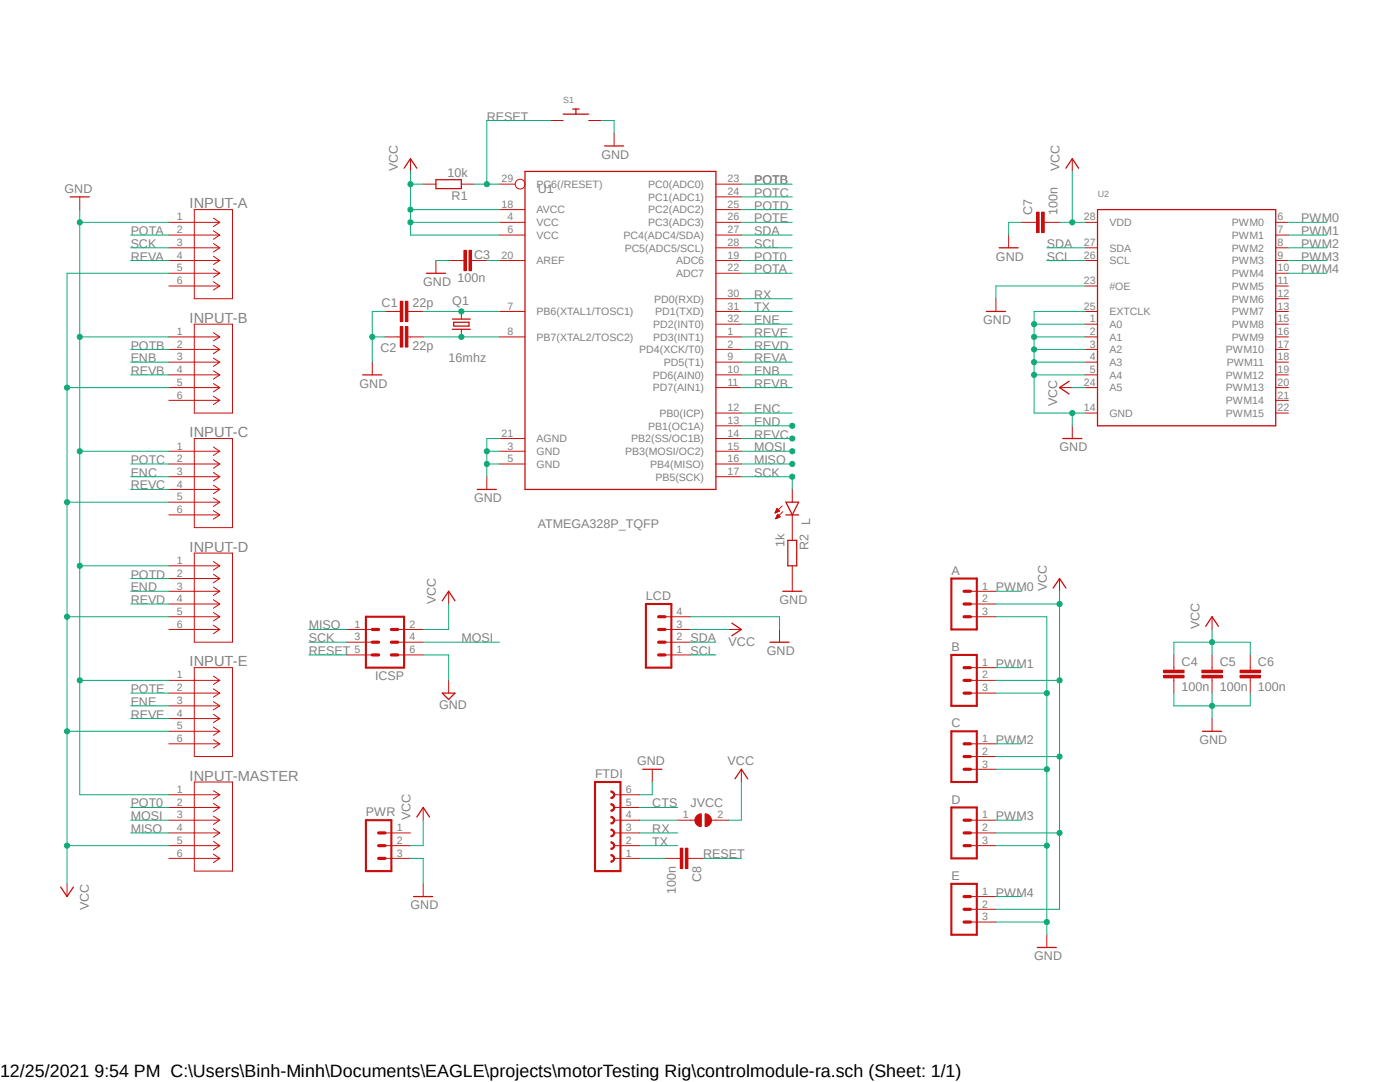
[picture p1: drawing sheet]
<svg xmlns="http://www.w3.org/2000/svg" width="279mm" height="216mm" viewBox="0 0 279 216" stroke-linecap="round" stroke-linejoin="round" font-family="sans-serif">
<path d="M11.4 18.6l256.5 173.6M267.9 18.6l-256.5 173.6" fill="none" stroke="#fff" stroke-width=".2"/>
<path d="M104.8 34.2h38.1v63.5h-38.1zM90.3 63.7h3.6M90.3 65.7h3.6M90.6 64.3h3v.8h-3z" fill="none" stroke="#c90d0c" stroke-width=".25"/>
<g fill="none" stroke="#c90d0c" stroke-width=".2">
<path d="M99.7 36.7h3.1M142.9 39.3h5.1M142.9 36.7h5.1M99.7 44.4h5.1M99.7 46.9h5.1M99.7 52h5.1M99.7 41.8h5.1M142.9 44.4h5.1M142.9 46.9h5.1M142.9 52h5.1M142.9 41.8h5.1M142.9 59.6h5.1"/>
<path d="M142.9 54.5h5.1M142.9 49.4h5.1M79.4 62.1h.5M81.4 62.1h.5M92.1 62.1v1.6M92.1 65.7v1.5M99.7 67.2h5.1M99.7 62.1h5.1M142.9 67.2h5.1M142.9 62.1h5.1M142.9 77.3h5.1M142.9 74.8h5.1"/>
<path d="M142.9 72.3h5.1M142.9 69.7h5.1M142.9 64.7h5.1M99.7 90h5.1M99.7 92.6h5.1M99.7 87.5h5.1M142.9 95.1h5.1M142.9 90h5.1M142.9 92.6h5.1M142.9 87.5h5.1M142.9 85h5.1M142.9 82.4h5.1"/>
<circle cx="103.8" cy="36.7" r=".98"/>
</g>
<path d="M80.9 60.1h.5v4.1h-.5z" fill-rule="evenodd" fill="#c90d0c"/>
<path d="M80.9 60.1h.5v4.1h-.5z" fill="none" stroke="#c90d0c" stroke-width=".2"/>
<path d="M79.9 60.1h.5v4.1h-.5z" fill-rule="evenodd" fill="#c90d0c"/>
<path d="M76.8 62.1h2.6M79.4 67.2h.5M79.9 60.1h.5v4.1h-.5zM81.4 67.2h.5M81.9 62.1h2.6" fill="none" stroke="#c90d0c" stroke-width=".2"/>
<path d="M80.9 65.2h.5v4.1h-.5z" fill-rule="evenodd" fill="#c90d0c"/>
<path d="M80.9 65.2h.5v4.1h-.5z" fill="none" stroke="#c90d0c" stroke-width=".2"/>
<path d="M79.9 65.2h.5v4.1h-.5z" fill-rule="evenodd" fill="#c90d0c"/>
<g fill="none" stroke="#c90d0c" stroke-width=".2">
<path d="M81.9 31.7v2.5M84.5 36.7h2.5M92.1 36.7h2.5M109.9 24h2.5M117.5 24h2.5M122.6 26.6v2.5M92.1 52h.5M94.1 52h.5M74.3 72.3v2.5M76.8 67.2h2.6M79.9 65.2h.5v4.1h-.5zM81.9 67.2h2.6"/>
<path d="M97.2 95.1v2.6M89.5 118v2.5M193.7 118h5.1M69.2 130.7h5.1M69.2 128.1h5.1M69.2 125.6h5.1M79.4 130.7h5.1M79.4 128.1h5.1M79.4 125.6h5.1M89.5 135.8v2.5M132.7 130.7h5.1M132.7 128.1h5.1"/>
<path d="M132.7 125.6h5.1M132.7 123.1h5.1M193.7 123.1h5.1M193.7 120.5h5.1M193.7 138.3h5.1M193.7 135.8h5.1M193.7 133.2h5.1M193.7 153.5h5.1M193.7 151h5.1M193.7 148.4h5.1M193.7 168.7h5.1M193.7 166.2h5.1"/>
<path d="M193.7 163.7h5.1M193.7 178.9h5.1M193.7 184h5.1M193.7 181.4h5.1"/>
</g>
<path d="M80.6 33.6l1.3-1.9 1.3 1.9M87 35.9h5.1v1.7h-5.1zM112.4 22.8h5.1M114.3 21.8h1.3M114.9 21.8v1M120.6 29.1h3.9M72.4 74.8h3.8M95.2 97.7h3.9M88.3 119.9l1.2-1.9 1.3 1.9M88.3 138.3h2.5l-1.3 1.3z" fill="none" stroke="#c90d0c" stroke-width=".25"/>
<path d="M189.9 115.4h5v10.2h-5zM73 123.1h7.6v10.1h-7.6zM128.9 120.5h5.1v12.7h-5.1zM189.9 130.7h5v10.1h-5zM189.9 145.9h5v10.1h-5zM189.9 161.1h5v10.2h-5zM189.9 176.4h5v10.1h-5z" fill="none" stroke="#c90d0c" stroke-width=".42"/>
<g fill="none" stroke="#c90d0c" stroke-width=".64">
<path d="M192.4 118h1.3M74.3 125.6h1.3M74.3 128.1h1.3M74.3 130.7h1.3M78.1 125.6h1.3M78.1 128.1h1.3M78.1 130.7h1.3M131.4 125.6h1.3M131.4 128.1h1.3M131.4 130.7h1.3M131.4 123.1h1.3M192.4 123.1h1.3"/>
<path d="M192.4 120.5h1.3M192.4 133.2h1.3M192.4 135.8h1.3M192.4 138.3h1.3M192.4 148.4h1.3M192.4 151h1.3M192.4 153.5h1.3M192.4 163.7h1.3M192.4 166.2h1.3M192.4 168.7h1.3M192.4 178.9h1.3M192.4 181.4h1.3"/>
<path d="M192.4 184h1.3"/>
</g>
<path d="M92.6 50h.5v4h-.5z" fill-rule="evenodd" fill="#c90d0c"/>
<path d="M92.6 50h.5v4h-.5z" fill="none" stroke="#c90d0c" stroke-width=".2"/>
<path d="M93.6 50h.5v4h-.5z" fill-rule="evenodd" fill="#c90d0c"/>
<path d="M89.5 52h2.6M93.6 50h.5v4h-.5zM94.6 52h2.6M234.3 133.2v.5M234.3 135.3v.5" fill="none" stroke="#c90d0c" stroke-width=".2"/>
<path d="M232.2 134.7h4.1v.6h-4.1z" fill-rule="evenodd" fill="#c90d0c"/>
<path d="M232.2 134.7h4.1v.6h-4.1z" fill="none" stroke="#c90d0c" stroke-width=".2"/>
<path d="M232.2 133.7h4.1v.5h-4.1z" fill-rule="evenodd" fill="#c90d0c"/>
<path d="M232.2 133.7h4.1v.5h-4.1zM234.3 130.7v2.5M234.3 135.8v2.5M241.9 133.2v.5M241.9 135.3v.5" fill="none" stroke="#c90d0c" stroke-width=".2"/>
<path d="M239.9 134.7h4v.6h-4z" fill-rule="evenodd" fill="#c90d0c"/>
<path d="M239.9 134.7h4v.6h-4z" fill="none" stroke="#c90d0c" stroke-width=".2"/>
<path d="M239.9 133.7h4v.5h-4z" fill-rule="evenodd" fill="#c90d0c"/>
<path d="M239.9 133.7h4v.5h-4zM241.9 130.7v2.5M241.9 135.8v2.5M249.5 133.2v.5M249.5 135.3v.5" fill="none" stroke="#c90d0c" stroke-width=".2"/>
<path d="M247.5 134.7h4v.6h-4z" fill-rule="evenodd" fill="#c90d0c"/>
<path d="M247.5 134.7h4v.6h-4z" fill="none" stroke="#c90d0c" stroke-width=".2"/>
<path d="M247.5 133.7h4v.5h-4z" fill-rule="evenodd" fill="#c90d0c"/>
<g fill="none" stroke="#c90d0c" stroke-width=".2">
<path d="M214 31.7v2.5M87 52v2.5M206.4 44.4h.5M208.4 44.4h.5M211.5 115.4v2.6M145.4 125.6h2.6M155.6 125.6v2.5M241.9 123.1v2.5M247.5 133.7h4v.5h-4zM249.5 130.7v2.5M249.5 135.8v2.5M241.9 143.4v2.5"/>
<path d="M208.9 186.5v2.6"/>
</g>
<path d="M212.7 33.6l1.3-1.9 1.3 1.9M85.1 54.5h3.8M210.2 117.3l1.3-1.9 1.2 1.9M146 124.3l2 1.3-2 1.3M153.7 128.1h3.8M240.6 125l1.3-1.9 1.3 1.9M240 145.9h3.8M207 189.1h3.8" fill="none" stroke="#c90d0c" stroke-width=".25"/>
<path d="M207.9 42.3h.5v4.1h-.5z" fill-rule="evenodd" fill="#c90d0c"/>
<path d="M207.9 42.3h.5v4.1h-.5z" fill="none" stroke="#c90d0c" stroke-width=".2"/>
<path d="M206.9 42.3h.5v4.1h-.5z" fill-rule="evenodd" fill="#c90d0c"/>
<g fill="none" stroke="#c90d0c" stroke-width=".2">
<path d="M15.9 39.3v2.5M33.7 44.4h10.2M33.7 46.9h10.2M33.7 49.4h10.2M33.7 52h10.2M33.7 54.5h10.2M33.7 57.1h10.2M38.8 41.8h7.6v17.8h-7.6zM42.6 43.5l1.3 .9M42.6 46.1l1.3 .8M42.6 48.6l1.3 .8M42.6 51.1l1.3 .9"/>
<path d="M42.6 53.7l1.3 .8M42.6 56.2l1.3 .9M43.9 44.4l-1.3 .8M43.9 46.9l-1.3 .9M43.9 49.4l-1.3 .9M43.9 52l-1.3 .8M43.9 54.5l-1.3 .8M43.9 57.1l-1.3 .8M201.3 46.9v2.5M203.8 44.4h2.6M206.9 42.3h.5v4.1h-.5zM208.9 44.4h2.6"/>
<path d="M33.7 67.2h10.2M33.7 69.7h10.2M33.7 72.3h10.2M33.7 74.8h10.2M33.7 77.3h10.2M33.7 79.9h10.2M38.8 64.7h7.6v17.7h-7.6zM42.6 66.4l1.3 .8M42.6 68.9l1.3 .8M42.6 71.5l1.3 .8M42.6 74l1.3 .8M42.6 76.5l1.3 .8"/>
<path d="M42.6 79.1l1.3 .8M43.9 67.2l-1.3 .8M43.9 69.7l-1.3 .9M43.9 72.3l-1.3 .8M43.9 74.8l-1.3 .8M43.9 77.3l-1.3 .9M43.9 79.9l-1.3 .8M33.7 90h10.2M33.7 92.6h10.2M33.7 95.1h10.2M33.7 97.7h10.2M38.8 87.5h7.6v17.8h-7.6z"/>
<path d="M42.6 89.2l1.3 .8M42.6 91.7l1.3 .9M42.6 94.3l1.3 .8M42.6 96.8l1.3 .9M42.6 99.4l1.3 .8M43.9 90l-1.3 .9M43.9 92.6l-1.3 .8M43.9 95.1l-1.3 .9M43.9 97.7l-1.3 .8M214 85v2.5M33.7 100.2h10.2M33.7 102.7h10.2"/>
<path d="M33.7 112.9h10.2M33.7 115.4h10.2M33.7 118h10.2M38.8 110.4h7.6v17.7h-7.6zM42.6 101.9l1.3 .8M42.6 112.1l1.3 .8M42.6 114.6l1.3 .8M42.6 117.1l1.3 .9M42.6 119.7l1.3 .8M43.9 100.2l-1.3 .8M43.9 102.7l-1.3 .9M43.9 112.9l-1.3 .8"/>
<path d="M43.9 115.4l-1.3 .9M43.9 118l-1.3 .8M33.7 120.5h10.2M33.7 123.1h10.2M33.7 125.6h10.2M33.7 135.8h10.2M33.7 138.3h10.2M38.8 133.2h7.6v17.8h-7.6zM42.6 122.2l1.3 .9M42.6 124.8l1.3 .8M42.6 134.9l1.3 .9M42.6 137.5l1.3 .8"/>
<path d="M42.6 140l1.3 .8M43.9 120.5l-1.3 .9M43.9 123.1l-1.3 .8M43.9 125.6l-1.3 .8M43.9 135.8l-1.3 .8M43.9 138.3l-1.3 .8M33.7 140.8h10.2M33.7 143.4h10.2M33.7 145.9h10.2M33.7 148.4h10.2M33.7 158.6h10.2M38.8 156h7.6v17.8h-7.6z"/>
<path d="M42.6 142.5l1.3 .9M42.6 145.1l1.3 .8M42.6 147.6l1.3 .8M42.6 157.8l1.3 .8M43.9 140.8l-1.3 .8M43.9 143.4l-1.3 .8M43.9 145.9l-1.3 .8M43.9 148.4l-1.3 .9M43.9 158.6l-1.3 .8M13.4 176.4v2.5M33.7 161.1h10.2M33.7 163.7h10.2"/>
<path d="M33.7 166.2h10.2M33.7 168.7h10.2M33.7 171.3h10.2M42.6 160.3l1.3 .8M42.6 162.9l1.3 .8M42.6 165.4l1.3 .8M42.6 167.9l1.3 .8M42.6 170.4l1.3 .9M43.9 161.1l-1.3 .9M43.9 163.7l-1.3 .8M43.9 166.2l-1.3 .8M43.9 168.7l-1.3 .9"/>
<path d="M43.9 171.3l-1.3 .8"/>
</g>
<path d="M14 39.3h3.8M199.4 49.4h3.8M212.1 87.5h3.8M12.1 177l1.3 1.9 1.2-1.9" fill="none" stroke="#c90d0c" stroke-width=".25"/>
<path d="M118.7 173.8h5.1" fill="none" stroke="#c90d0c" stroke-width=".42"/>
<path d="M121.9 165.4a.76 .76 0 0 1 .8 .8 .76 .76 0 0 1-.8 .8v-.3a.51 .51 0 0 0 .5-.5 .51 .51 0 0 0-.5-.5z" fill-rule="evenodd" fill="#c90d0c"/>
<path d="M121.9 165.4a.76 .76 0 0 1 .8 .8 .76 .76 0 0 1-.8 .8v-.3a.51 .51 0 0 0 .5-.5 .51 .51 0 0 0-.5-.5z" fill="none" stroke="#c90d0c" stroke-width=".2"/>
<path d="M121.9 168a.76 .76 0 0 1 .8 .7 .76 .76 0 0 1-.8 .8v-.3a.51 .51 0 0 0 .5-.5 .51 .51 0 0 0-.5-.5z" fill-rule="evenodd" fill="#c90d0c"/>
<path d="M121.9 168a.76 .76 0 0 1 .8 .7 .76 .76 0 0 1-.8 .8v-.3a.51 .51 0 0 0 .5-.5 .51 .51 0 0 0-.5-.5z" fill="none" stroke="#c90d0c" stroke-width=".2"/>
<path d="M121.9 170.5a.76 .76 0 0 1 .8 .8 .76 .76 0 0 1-.8 .7v-.2a.51 .51 0 0 0 .5-.5 .51 .51 0 0 0-.5-.5z" fill-rule="evenodd" fill="#c90d0c"/>
<path d="M121.9 170.5a.76 .76 0 0 1 .8 .8 .76 .76 0 0 1-.8 .7v-.2a.51 .51 0 0 0 .5-.5 .51 .51 0 0 0-.5-.5z" fill="none" stroke="#c90d0c" stroke-width=".2"/>
<path d="M118.7 173.8v-17.8h5.1v17.8" fill="none" stroke="#c90d0c" stroke-width=".42"/>
<path d="M121.9 160.4a.76 .76 0 0 1 .8 .7 .76 .76 0 0 1-.8 .8v-.3a.51 .51 0 0 0 .5-.5 .51 .51 0 0 0-.5-.5z" fill-rule="evenodd" fill="#c90d0c"/>
<path d="M121.9 160.4a.76 .76 0 0 1 .8 .7 .76 .76 0 0 1-.8 .8v-.3a.51 .51 0 0 0 .5-.5 .51 .51 0 0 0-.5-.5z" fill="none" stroke="#c90d0c" stroke-width=".2"/>
<path d="M121.9 162.9a.76 .76 0 0 1 .8 .8 .76 .76 0 0 1-.8 .7v-.2a.51 .51 0 0 0 .5-.5 .51 .51 0 0 0-.5-.5z" fill-rule="evenodd" fill="#c90d0c"/>
<path d="M121.9 162.9a.76 .76 0 0 1 .8 .8 .76 .76 0 0 1-.8 .7v-.2a.51 .51 0 0 0 .5-.5 .51 .51 0 0 0-.5-.5z" fill="none" stroke="#c90d0c" stroke-width=".2"/>
<path d="M121.9 157.8a.76 .76 0 0 1 .8 .8 .76 .76 0 0 1-.8 .7v-.2a.51 .51 0 0 0 .5-.5 .51 .51 0 0 0-.5-.5z" fill-rule="evenodd" fill="#c90d0c"/>
<g fill="none" stroke="#c90d0c" stroke-width=".2">
<path d="M216.5 44.4h2.5M216.5 49.4h2.5M216.5 52h2.5M216.5 57.1h2.5M254.6 44.4h2.5M254.6 46.9h2.5M254.6 49.4h2.5M254.6 52h2.5M254.6 54.5h2.5M254.6 57.1h2.5M254.6 59.6h2.5M216.5 62.1h2.5"/>
<path d="M216.5 64.7h2.5M216.5 67.2h2.5M216.5 69.7h2.5M216.5 72.3h2.5M216.5 74.8h2.5M216.5 77.3h2.5M254.6 62.1h2.5M254.6 64.7h2.5M254.6 67.2h2.5M254.6 69.7h2.5M254.6 72.3h2.5M254.6 74.8h2.5"/>
<path d="M254.6 77.3h2.5M254.6 79.9h2.5M216.5 82.4h2.5M254.6 82.4h2.5M121.9 157.8a.76 .76 0 0 1 .8 .8 .76 .76 0 0 1-.8 .7v-.2a.51 .51 0 0 0 .5-.5 .51 .51 0 0 0-.5-.5zM122.6 158.6h5M130.2 153.5v2.5M148 153.5v2.5M122.6 171.3h5M122.6 168.7h5M122.6 166.2h5M122.6 163.7h5"/>
<path d="M122.6 161.1h5M135.3 171.3h.5M137.3 171.3h.5"/>
</g>
<path d="M219 41.8h35.6v43.2h-35.6zM128.3 153.5h3.8M146.7 155.4l1.3-1.9 1.2 1.9" fill="none" stroke="#c90d0c" stroke-width=".25"/>
<path d="M135.8 169.2h.5v4.1h-.5z" fill-rule="evenodd" fill="#c90d0c"/>
<path d="M135.8 169.2h.5v4.1h-.5z" fill="none" stroke="#c90d0c" stroke-width=".2"/>
<path d="M136.8 169.2h.5v4.1h-.5z" fill-rule="evenodd" fill="#c90d0c"/>
<g fill="none" stroke="#c90d0c" stroke-width=".2">
<path d="M211.5 77.3h2.5M158.1 97.7v2.5M154.7 102.3h.1M154.7 102.2h.3M154.8 102.1h.4M154.8 102h.6M154.8 103.5h.1M154.9 101.9h.6M154.9 103.4h.3M154.9 101.9h.5M154.9 103.3h.4M154.9 101.8h.5"/>
<path d="M154.9 103.2h.6M155 101.7h.3M155 103.1h.7M155 101.6h.2M155 103h.6M155.1 101.5l.5 .5-.9 .4zM155.1 101.5h.1M155.1 102.9h.4M155.1 102.8h.3M155.2 102.7h.1M155.2 102.6l.5 .5-.9 .4zM156.1 101l-1.4 1.4"/>
<path d="M156.2 102.1l-1.4 1.4M158.1 102.7v5.1M158.1 112.9v5.1M132.7 171.3h2.6M136.8 169.2h.5v4.1h-.5zM137.8 171.3h2.5"/>
</g>
<path d="M213.4 76.1l-1.9 1.2 1.9 1.3M156.2 118h3.8M156.8 100.2h2.6l-1.3 2.5zM156.8 102.7h2.6M157.2 107.8h1.8v5.1h-1.8z" fill="none" stroke="#c90d0c" stroke-width=".25"/>
<path d="M140.7 162.4a1.27 1.27 0 0 1 1.3 1.3 1.27 1.27 0 0 1-1.3 1.2z" fill-rule="evenodd" fill="#c90d0c"/>
<path d="M140.7 162.4a1.27 1.27 0 0 1 1.3 1.3 1.27 1.27 0 0 1-1.3 1.2z" fill="none" stroke="#c90d0c" stroke-width=".2"/>
<path d="M139.1 162.8l.3-.3 .6-.1v2.5a1.25 1.25 0 0 1-1.2-.7 1.25 1.25 0 0 1 .3-1.4z" fill-rule="evenodd" fill="#c90d0c"/>
<path d="M198.8 59.6v2.5M76.8 171.3h5.1M76.8 168.7h5.1M76.8 166.2h5.1M84.5 161.1v2.6M84.5 176.4v2.5M135.3 163.7h3.4M139.1 162.8l.3-.3 .6-.1v2.5a1.25 1.25 0 0 1-1.2-.7 1.25 1.25 0 0 1 .3-1.4zM142 163.7h3.4" fill="none" stroke="#c90d0c" stroke-width=".2"/>
<path d="M73 163.7h5.1v10.1h-5.1z" fill="none" stroke="#c90d0c" stroke-width=".42"/>
<path d="M75.6 166.2h1.2M75.6 168.7h1.2M75.6 171.3h1.2" fill="none" stroke="#c90d0c" stroke-width=".64"/>
<path d="M196.8 62.1h3.9M82.5 178.9h3.9M83.2 163l1.3-1.9 1.2 1.9" fill="none" stroke="#c90d0c" stroke-width=".25"/>
<path d="M84.5 67.2h15.2" fill="none" stroke="#0dab76" stroke-width=".2"/>
<circle cx="92.1" cy="67.2" r=".51" fill="#0dab76"/>
<g fill="none" stroke="#0dab76" stroke-width=".2">
<path d="M84.5 62.1h15.2"/>
<circle cx="92.1" cy="67.2" r=".51"/>
</g>
<circle cx="92.1" cy="62.1" r=".51" fill="#0dab76"/>
<g fill="none" stroke="#0dab76" stroke-width=".2">
<path d="M74.3 67.2h2.5M76.8 62.1h-2.5v10.2"/>
<circle cx="92.1" cy="62.1" r=".51"/>
</g>
<circle cx="74.3" cy="67.2" r=".51" fill="#0dab76"/>
<g fill="none" stroke="#0dab76" stroke-width=".2">
<path d="M97.2 90h2.5M99.7 87.5h-2.5v7.6"/>
<circle cx="74.3" cy="67.2" r=".51"/>
</g>
<circle cx="97.2" cy="90" r=".51" fill="#0dab76"/>
<g fill="none" stroke="#0dab76" stroke-width=".2">
<path d="M97.2 92.6h2.5"/>
<circle cx="97.2" cy="90" r=".51"/>
</g>
<circle cx="97.2" cy="92.6" r=".51" fill="#0dab76"/>
<g fill="none" stroke="#0dab76" stroke-width=".2">
<path d="M120 24h2.6v2.6M84.5 130.7h5v5.1M234.3 138.3v2.5h15.2v-2.5M241.9 138.3v2.5"/>
<circle cx="97.2" cy="92.6" r=".51"/>
</g>
<circle cx="241.9" cy="140.8" r=".51" fill="#0dab76"/>
<g fill="none" stroke="#0dab76" stroke-width=".2">
<path d="M87 52h2.5M137.8 123.1h17.8v2.5M198.8 123.1h10.1v60.9h-10.1M241.9 140.8v2.6M198.8 168.7h10.1"/>
<circle cx="241.9" cy="140.8" r=".51"/>
</g>
<circle cx="208.9" cy="168.7" r=".51" fill="#0dab76"/>
<g fill="none" stroke="#0dab76" stroke-width=".2">
<path d="M198.8 153.5h10.1"/>
<circle cx="208.9" cy="168.7" r=".51"/>
</g>
<circle cx="208.9" cy="153.5" r=".51" fill="#0dab76"/>
<g fill="none" stroke="#0dab76" stroke-width=".2">
<path d="M198.8 138.3h10.1"/>
<circle cx="208.9" cy="153.5" r=".51"/>
</g>
<circle cx="208.9" cy="138.3" r=".51" fill="#0dab76"/>
<g fill="none" stroke="#0dab76" stroke-width=".2">
<path d="M208.9 184v2.5"/>
<circle cx="208.9" cy="138.3" r=".51"/>
</g>
<circle cx="208.9" cy="184" r=".51" fill="#0dab76"/>
<g fill="none" stroke="#0dab76" stroke-width=".2">
<path d="M203.8 44.4h-2.5v2.5M216.5 82.4h-2.5v2.6"/>
<circle cx="208.9" cy="184" r=".51"/>
</g>
<circle cx="214" cy="82.4" r=".51" fill="#0dab76"/>
<g fill="none" stroke="#0dab76" stroke-width=".2">
<path d="M206.4 64.7h10.1M216.5 62.1h-10.1v20.3h7.6"/>
<circle cx="214" cy="82.4" r=".51"/>
</g>
<circle cx="206.4" cy="64.7" r=".51" fill="#0dab76"/>
<g fill="none" stroke="#0dab76" stroke-width=".2">
<path d="M206.4 67.2h10.1"/>
<circle cx="206.4" cy="64.7" r=".51"/>
</g>
<circle cx="206.4" cy="67.2" r=".51" fill="#0dab76"/>
<g fill="none" stroke="#0dab76" stroke-width=".2">
<path d="M206.4 69.7h10.1"/>
<circle cx="206.4" cy="67.2" r=".51"/>
</g>
<circle cx="206.4" cy="69.7" r=".51" fill="#0dab76"/>
<g fill="none" stroke="#0dab76" stroke-width=".2">
<path d="M206.4 72.3h10.1"/>
<circle cx="206.4" cy="69.7" r=".51"/>
</g>
<circle cx="206.4" cy="72.3" r=".51" fill="#0dab76"/>
<g fill="none" stroke="#0dab76" stroke-width=".2">
<path d="M206.4 74.8h10.1"/>
<circle cx="206.4" cy="72.3" r=".51"/>
</g>
<circle cx="206.4" cy="74.8" r=".51" fill="#0dab76"/>
<g fill="none" stroke="#0dab76" stroke-width=".2">
<path d="M15.9 41.8v71.1h17.8M15.9 44.4h17.8"/>
<circle cx="206.4" cy="74.8" r=".51"/>
</g>
<circle cx="15.9" cy="44.4" r=".51" fill="#0dab76"/>
<g fill="none" stroke="#0dab76" stroke-width=".2">
<path d="M15.9 67.2h17.8"/>
<circle cx="15.9" cy="44.4" r=".51"/>
</g>
<circle cx="15.9" cy="67.2" r=".51" fill="#0dab76"/>
<g fill="none" stroke="#0dab76" stroke-width=".2">
<path d="M15.9 90h17.8"/>
<circle cx="15.9" cy="67.2" r=".51"/>
</g>
<circle cx="15.9" cy="90" r=".51" fill="#0dab76"/>
<g fill="none" stroke="#0dab76" stroke-width=".2">
<path d="M15.9 112.9v22.9h17.8"/>
<circle cx="15.9" cy="90" r=".51"/>
</g>
<circle cx="15.9" cy="112.9" r=".51" fill="#0dab76"/>
<g fill="none" stroke="#0dab76" stroke-width=".2">
<path d="M15.9 135.8v22.8h17.8"/>
<circle cx="15.9" cy="112.9" r=".51"/>
</g>
<circle cx="15.9" cy="135.8" r=".51" fill="#0dab76"/>
<g fill="none" stroke="#0dab76" stroke-width=".2">
<path d="M81.9 34.2v2.5h2.6M216.5 57.1h-17.7v2.5M130.2 156v2.6h-2.6M81.9 171.3h2.6v5.1"/>
<circle cx="15.9" cy="135.8" r=".51"/>
</g>
<circle cx="81.9" cy="36.7" r=".51" fill="#0dab76"/>
<g fill="none" stroke="#0dab76" stroke-width=".2">
<path d="M81.9 36.7v10.2M81.9 41.8h17.8"/>
<circle cx="81.9" cy="36.7" r=".51"/>
</g>
<circle cx="81.9" cy="41.8" r=".51" fill="#0dab76"/>
<g fill="none" stroke="#0dab76" stroke-width=".2">
<path d="M81.9 44.4h17.8"/>
<circle cx="81.9" cy="41.8" r=".51"/>
</g>
<circle cx="81.9" cy="44.4" r=".51" fill="#0dab76"/>
<g fill="none" stroke="#0dab76" stroke-width=".2">
<path d="M81.9 46.9h17.8M89.5 120.5v5.1h-5M234.3 130.7v-2.6h15.2v2.6M241.9 128.1v2.6"/>
<circle cx="81.9" cy="44.4" r=".51"/>
</g>
<circle cx="241.9" cy="128.1" r=".51" fill="#0dab76"/>
<g fill="none" stroke="#0dab76" stroke-width=".2">
<path d="M198.8 120.5h12.7v60.9h-12.7M198.8 135.8h12.7M241.9 125.6v2.5"/>
<circle cx="241.9" cy="128.1" r=".51"/>
</g>
<circle cx="211.5" cy="135.8" r=".51" fill="#0dab76"/>
<g fill="none" stroke="#0dab76" stroke-width=".2">
<path d="M198.8 151h12.7"/>
<circle cx="211.5" cy="135.8" r=".51"/>
</g>
<circle cx="211.5" cy="151" r=".51" fill="#0dab76"/>
<g fill="none" stroke="#0dab76" stroke-width=".2">
<path d="M198.8 166.2h12.7"/>
<circle cx="211.5" cy="151" r=".51"/>
</g>
<circle cx="211.5" cy="166.2" r=".51" fill="#0dab76"/>
<g fill="none" stroke="#0dab76" stroke-width=".2">
<path d="M211.5 118v2.5"/>
<circle cx="211.5" cy="166.2" r=".51"/>
</g>
<circle cx="211.5" cy="120.5" r=".51" fill="#0dab76"/>
<g fill="none" stroke="#0dab76" stroke-width=".2">
<path d="M214 34.2v10.2M211.5 44.4h5M137.8 125.6h7.6"/>
<circle cx="211.5" cy="120.5" r=".51"/>
</g>
<circle cx="214" cy="44.4" r=".51" fill="#0dab76"/>
<g fill="none" stroke="#0dab76" stroke-width=".2">
<path d="M33.7 54.5h-20.3v121.9M13.4 77.3h20.3"/>
<circle cx="214" cy="44.4" r=".51"/>
</g>
<circle cx="13.4" cy="77.3" r=".51" fill="#0dab76"/>
<g fill="none" stroke="#0dab76" stroke-width=".2">
<path d="M13.4 100.2h20.3"/>
<circle cx="13.4" cy="77.3" r=".51"/>
</g>
<circle cx="13.4" cy="100.2" r=".51" fill="#0dab76"/>
<g fill="none" stroke="#0dab76" stroke-width=".2">
<path d="M13.4 123.1h20.3"/>
<circle cx="13.4" cy="100.2" r=".51"/>
</g>
<circle cx="13.4" cy="123.1" r=".51" fill="#0dab76"/>
<g fill="none" stroke="#0dab76" stroke-width=".2">
<path d="M13.4 145.9h20.3"/>
<circle cx="13.4" cy="123.1" r=".51"/>
</g>
<circle cx="13.4" cy="145.9" r=".51" fill="#0dab76"/>
<g fill="none" stroke="#0dab76" stroke-width=".2">
<path d="M13.4 168.7h20.3"/>
<circle cx="13.4" cy="145.9" r=".51"/>
</g>
<circle cx="13.4" cy="168.7" r=".51" fill="#0dab76"/>
<g fill="none" stroke="#0dab76" stroke-width=".2">
<path d="M94.6 36.7h5.1M109.9 24h-12.7v12.7M148 49.4h10.1M148 46.9h10.1M208.9 49.4h7.6M208.9 52h7.6M214 77.3h2.5M61.6 130.7h7.6M137.8 130.7h5.1M137.8 128.1h5.1M148 156v7.7h-2.6M84.5 163.7v5h-2.6"/>
<circle cx="13.4" cy="168.7" r=".51"/>
</g>
<circle cx="97.2" cy="36.7" r=".51" fill="#0dab76"/>
<g fill="none" stroke="#0dab76" stroke-width=".2">
<path d="M148 90h10.1M84.5 128.1h15.2M140.3 171.3h7.7"/>
<circle cx="97.2" cy="36.7" r=".51"/>
</g>
<circle cx="158.1" cy="90" r=".51" fill="#0dab76"/>
<g fill="none" stroke="#0dab76" stroke-width=".2">
<path d="M148 95.1h10.1M61.6 128.1h7.6M26.1 163.7h7.6"/>
<circle cx="158.1" cy="90" r=".51"/>
</g>
<circle cx="158.1" cy="95.1" r=".51" fill="#0dab76"/>
<g fill="none" stroke="#0dab76" stroke-width=".2">
<path d="M26.1 49.4h7.6M148 92.6h10.1M158.1 95.1v2.6M61.6 125.6h7.6"/>
<circle cx="158.1" cy="95.1" r=".51"/>
</g>
<circle cx="158.1" cy="92.6" r=".51" fill="#0dab76"/>
<g fill="none" stroke="#0dab76" stroke-width=".2">
<path d="M148 36.7h10.1M148 39.3h10.1M26.1 52h7.6M26.1 46.9h7.6M97.2 52h2.5M148 54.5h10.1M257.1 52h7.7M257.1 44.4h7.7M257.1 46.9h7.7M257.1 49.4h7.7M257.1 54.5h7.7M26.1 72.3h7.6"/>
<path d="M26.1 69.7h7.6M26.1 74.8h7.6M148 72.3h10.1M148 74.8h10.1M148 77.3h10.1M26.1 92.6h7.6M26.1 95.1h7.6M26.1 97.7h7.6M148 82.4h10.1M148 87.5h10.1M198.8 118h5M198.8 133.2h5"/>
<path d="M198.8 148.4h5M26.1 166.2h7.6M198.8 163.7h5M198.8 178.9h5"/>
<circle cx="158.1" cy="92.6" r=".51"/>
</g>
<circle cx="158.1" cy="87.5" r=".51" fill="#0dab76"/>
<g fill="none" stroke="#0dab76" stroke-width=".2">
<path d="M148 41.8h10.1M148 44.4h10.1M148 52h10.1M148 59.6h10.1M148 69.7h10.1M148 67.2h10.1M148 62.1h10.1M148 85h10.1M26.1 115.4h7.6M26.1 118h7.6M26.1 120.5h7.6M26.1 138.3h7.6"/>
<path d="M26.1 143.4h7.6M26.1 161.1h7.6M127.6 161.1h7.7M127.6 166.2h7.7M127.6 168.7h7.7M127.6 171.3h5.1"/>
<circle cx="158.1" cy="87.5" r=".51"/>
</g>
<circle cx="158.1" cy="85" r=".51" fill="#0dab76"/>
<g fill="none" stroke="#0dab76" stroke-width=".2">
<path d="M148 64.7h10.1M26.1 140.8h7.6M127.6 163.7h7.7"/>
<circle cx="158.1" cy="85" r=".51"/>
</g>
<text font-size="3.6" x="0" y="214.9">12/25/2021 9:54 PM C:\Users\Binh-Minh\Documents\EAGLE\projects\motorTesting Rig\controlmodule-ra.sch (Sheet: 1/1)</text>
<g font-size="2.9" fill="#808080">
<text x="37.8" y="41.6">INPUT-A</text>
<text x="37.8" y="64.4">INPUT-B</text>
<text x="37.8" y="87.3">INPUT-C</text>
<text x="37.8" y="110.1">INPUT-D</text>
<text x="37.8" y="133">INPUT-E</text>
<text x="37.8" y="155.8">INPUT-MASTER</text>
</g>
<g font-size="2.5" fill="#808080">
<text x="97.2" y="24">RESET</text>
<text x="79.4" y="34.2" transform="rotate(-90 79.4 34.2)">VCC</text>
<text x="89.3" y="35.2">10k</text>
<text x="120" y="31.7">GND</text>
<text x="211.5" y="34.2" transform="rotate(-90 211.5 34.2)">VCC</text>
<text x="12.9" y="38.5">GND</text>
<text x="90.1" y="40">R1</text>
<text x="107.3" y="38.5">U1</text>
<text x="150.5" y="36.7">POTB</text>
<text x="150.5" y="39.3">POTC</text>
<text x="150.5" y="41.8">POTD</text>
<text x="26.1" y="46.9">POTA</text>
<text x="150.5" y="46.9">SDA</text>
<text x="150.5" y="44.4">POTE</text>
<text x="206" y="42.8" transform="rotate(-90 206 42.8)">C7</text>
<text x="211.1" y="42.8" transform="rotate(-90 211.1 42.8)">100n</text>
<text x="259.7" y="44.4">PWM0</text>
<text x="259.7" y="46.9">PWM1</text>
<text x="26.1" y="49.4">SCK</text>
<text x="26.1" y="52">REVA</text>
<text x="94.6" y="51.6">C3</text>
<text x="150.5" y="49.4">SCL</text>
<text x="150.5" y="52">POT0</text>
<text x="198.8" y="52">GND</text>
<text x="208.9" y="52">SCL</text>
<text x="208.9" y="49.4">SDA</text>
<text x="259.7" y="49.4">PWM2</text>
<text x="259.7" y="52">PWM3</text>
<text x="84.5" y="57.1">GND</text>
<text x="91.3" y="56.2">100n</text>
<text x="150.5" y="54.5">POTA</text>
<text x="150.5" y="59.6">RX</text>
<text x="259.7" y="54.5">PWM4</text>
<text x="76.2" y="61.3">C1</text>
<text x="82.3" y="61.3">22p</text>
<text x="90.3" y="60.9">Q1</text>
<text x="150.5" y="62.1">TX</text>
<text x="150.5" y="64.7">ENE</text>
<text x="196.2" y="64.7">GND</text>
<text x="26.1" y="69.8">POTB</text>
<text x="75.9" y="70.1">C2</text>
<text x="82.3" y="69.9">22p</text>
<text x="150.5" y="69.8">REVD</text>
<text x="150.5" y="67.2">REVE</text>
<text x="26.1" y="72.3">ENB</text>
<text x="26.1" y="74.8">REVB</text>
<text x="71.8" y="77.3">GND</text>
<text x="89.5" y="72.3">16mhz</text>
<text x="150.5" y="72.3">REVA</text>
<text x="150.5" y="74.8">ENB</text>
<text x="150.5" y="77.3">REVB</text>
<text x="150.5" y="82.4">ENC</text>
<text x="210.9" y="81.1" transform="rotate(-90 210.9 81.1)">VCC</text>
<text x="150.5" y="87.5">REVC</text>
<text x="150.5" y="85">END</text>
<text x="26.1" y="92.6">POTC</text>
<text x="26.1" y="95.1">ENC</text>
<text x="150.5" y="90">MOSI</text>
<text x="150.5" y="95.1">SCK</text>
<text x="150.5" y="92.6">MISO</text>
<text x="211.5" y="90">GND</text>
<text x="26.1" y="97.7">REVC</text>
<text x="94.6" y="100.2">GND</text>
<text x="107.3" y="105.3">ATMEGA328P_TQFP</text>
<text x="161.7" y="104.8" transform="rotate(-90 161.7 104.8)">L</text>
<text x="156.6" y="109.2" transform="rotate(-90 156.6 109.2)">1k</text>
<text x="161.4" y="109.8" transform="rotate(-90 161.4 109.8)">R2</text>
<text x="26.1" y="115.4">POTD</text>
<text x="26.1" y="118">END</text>
<text x="128.9" y="119.8">LCD</text>
<text x="189.9" y="114.7">A</text>
<text x="198.8" y="118">PWM0</text>
<text x="208.9" y="118" transform="rotate(-90 208.9 118)">VCC</text>
<text x="26.1" y="120.5">REVD</text>
<text x="61.6" y="125.6">MISO</text>
<text x="87" y="120.5" transform="rotate(-90 87 120.5)">VCC</text>
<text x="155.6" y="120.5">GND</text>
<text x="239.4" y="125.6" transform="rotate(-90 239.4 125.6)">VCC</text>
<text x="61.6" y="130.7">RESET</text>
<text x="61.6" y="128.1">SCK</text>
<text x="92.1" y="128.1">MOSI</text>
<text x="137.8" y="130.7">SCL</text>
<text x="137.8" y="128.1">SDA</text>
<text x="145.4" y="128.9">VCC</text>
<text x="153" y="130.7">GND</text>
<text x="189.9" y="129.9">B</text>
<text x="74.9" y="135.8">ICSP</text>
<text x="198.8" y="133.2">PWM1</text>
<text x="235.8" y="137.9">100n</text>
<text x="235.8" y="132.8">C4</text>
<text x="243.4" y="137.9">100n</text>
<text x="243.4" y="132.8">C5</text>
<text x="251" y="137.9">100n</text>
<text x="251" y="132.8">C6</text>
<text x="26.1" y="138.3">POTE</text>
<text x="26.1" y="143.4">REVE</text>
<text x="26.1" y="140.8">ENE</text>
<text x="87.6" y="141.5">GND</text>
<text x="189.9" y="145.2">C</text>
<text x="198.8" y="148.5">PWM2</text>
<text x="239.4" y="148.5">GND</text>
<text x="118.7" y="155.3">FTDI</text>
<text x="127.1" y="152.7">GND</text>
<text x="145.2" y="152.7">VCC</text>
<text x="26.1" y="161.1">POT0</text>
<text x="130.2" y="161.1">CTS</text>
<text x="137.8" y="161.1">JVCC</text>
<text x="189.9" y="160.4">D</text>
<text x="26.1" y="163.7">MOSI</text>
<text x="26.1" y="166.2">MISO</text>
<text x="73" y="162.9">PWR</text>
<text x="81.9" y="163.7" transform="rotate(-90 81.9 163.7)">VCC</text>
<text x="130.2" y="166.2">RX</text>
<text x="198.8" y="163.7">PWM3</text>
<text x="130.2" y="168.7">TX</text>
<text x="140.3" y="171.3">RESET</text>
<text x="134.9" y="178.4" transform="rotate(-90 134.9 178.4)">100n</text>
<text x="140" y="176" transform="rotate(-90 140 176)">C8</text>
<text x="189.9" y="175.6">E</text>
<text x="198.8" y="178.9">PWM4</text>
<text x="17.7" y="181.7" transform="rotate(-90 17.7 181.7)">VCC</text>
<text x="81.9" y="181.4">GND</text>
<text x="206.4" y="191.6">GND</text>
</g>
<g font-size="2.1" fill="#808080">
<text x="100.1" y="41.4">18</text>
<text x="100.1" y="36.4">29</text>
<text x="107.1" y="37.5">PC6(/RESET)</text>
<text x="129.4" y="40">PC1(ADC1)</text>
<text x="129.4" y="37.5">PC0(ADC0)</text>
<text x="145.2" y="41.4">25</text>
<text x="145.2" y="38.9">24</text>
<text x="145.2" y="36.4">23</text>
<text x="35.3" y="44">1</text>
<text x="35.3" y="46.5">2</text>
<text x="101.3" y="44">4</text>
<text x="101.3" y="46.5">6</text>
<text x="107.1" y="45.1">VCC</text>
<text x="107.1" y="47.7">VCC</text>
<text x="107.1" y="42.6">AVCC</text>
<text x="124.5" y="47.7">PC4(ADC4/SDA)</text>
<text x="129.4" y="45.1">PC3(ADC3)</text>
<text x="129.4" y="42.6">PC2(ADC2)</text>
<text x="145.2" y="46.5">27</text>
<text x="145.2" y="44">26</text>
<text x="216.3" y="44">28</text>
<text x="221.4" y="45.1">VDD</text>
<text x="245.8" y="45.1">PWM0</text>
<text x="245.8" y="47.7">PWM1</text>
<text x="255" y="44">6</text>
<text x="255" y="46.5">7</text>
<text x="35.3" y="49.1">3</text>
<text x="35.3" y="51.6">4</text>
<text x="100.1" y="51.6">20</text>
<text x="107.1" y="52.7">AREF</text>
<text x="124.7" y="50.2">PC5(ADC5/SCL)</text>
<text x="134.9" y="52.7">ADC6</text>
<text x="145.2" y="51.6">19</text>
<text x="145.2" y="49.1">28</text>
<text x="216.3" y="49.1">27</text>
<text x="216.3" y="51.6">26</text>
<text x="221.4" y="50.2">SDA</text>
<text x="221.4" y="52.7">SCL</text>
<text x="245.8" y="50.2">PWM2</text>
<text x="245.8" y="52.7">PWM3</text>
<text x="255" y="49.1">8</text>
<text x="255" y="51.6">9</text>
<text x="35.3" y="54.1">5</text>
<text x="35.3" y="56.7">6</text>
<text x="134.9" y="55.3">ADC7</text>
<text x="145.2" y="59.2">30</text>
<text x="145.2" y="54.1">22</text>
<text x="216.3" y="56.7">23</text>
<text x="221.4" y="57.8">#OE</text>
<text x="245.8" y="55.3">PWM4</text>
<text x="245.8" y="57.8">PWM5</text>
<text x="255" y="54.1">10</text>
<text x="255" y="56.7">11</text>
<text x="255" y="59.2">12</text>
<text x="101.3" y="61.8">7</text>
<text x="107.1" y="62.9">PB6(XTAL1/TOSC1)</text>
<text x="130.4" y="65.4">PD2(INT0)</text>
<text x="130.6" y="60.4">PD0(RXD)</text>
<text x="130.8" y="62.9">PD1(TXD)</text>
<text x="145.2" y="64.3">32</text>
<text x="145.2" y="61.8">31</text>
<text x="216.3" y="61.8">25</text>
<text x="217.5" y="64.3">1</text>
<text x="221.4" y="62.9">EXTCLK</text>
<text x="221.4" y="65.4">A0</text>
<text x="245.8" y="60.4">PWM6</text>
<text x="245.8" y="62.9">PWM7</text>
<text x="245.8" y="65.4">PWM8</text>
<text x="255" y="61.8">13</text>
<text x="255" y="64.3">15</text>
<text x="35.3" y="66.8">1</text>
<text x="35.3" y="69.4">2</text>
<text x="35.3" y="71.9">3</text>
<text x="101.3" y="66.8">8</text>
<text x="107.1" y="68">PB7(XTAL2/TOSC2)</text>
<text x="127.6" y="70.5">PD4(XCK/T0)</text>
<text x="130.4" y="68">PD3(INT1)</text>
<text x="145.2" y="71.9">9</text>
<text x="145.2" y="69.4">2</text>
<text x="145.2" y="66.8">1</text>
<text x="217.5" y="66.8">2</text>
<text x="217.5" y="69.4">3</text>
<text x="217.5" y="71.9">4</text>
<text x="221.4" y="68">A1</text>
<text x="221.4" y="70.5">A2</text>
<text x="244.6" y="70.5">PWM10</text>
<text x="245.8" y="68">PWM9</text>
<text x="255" y="66.8">16</text>
<text x="255" y="69.4">17</text>
<text x="255" y="71.9">18</text>
<text x="35.3" y="74.5">4</text>
<text x="35.3" y="77">5</text>
<text x="130.3" y="75.6">PD6(AIN0)</text>
<text x="132.5" y="73">PD5(T1)</text>
<text x="145.2" y="77">11</text>
<text x="145.2" y="74.5">10</text>
<text x="216.3" y="77">24</text>
<text x="217.5" y="74.5">5</text>
<text x="221.4" y="73">A3</text>
<text x="221.4" y="75.6">A4</text>
<text x="244.6" y="75.6">PWM12</text>
<text x="244.8" y="73">PWM11</text>
<text x="255" y="74.5">19</text>
<text x="255" y="77">20</text>
<text x="35.3" y="79.5">6</text>
<text x="130.3" y="78.1">PD7(AIN1)</text>
<text x="131.6" y="83.2">PB0(ICP)</text>
<text x="145.2" y="82.1">12</text>
<text x="216.3" y="82.1">14</text>
<text x="221.4" y="83.2">GND</text>
<text x="221.4" y="78.1">A5</text>
<text x="244.6" y="78.1">PWM13</text>
<text x="244.6" y="80.6">PWM14</text>
<text x="244.6" y="83.2">PWM15</text>
<text x="255" y="79.5">21</text>
<text x="255" y="82.1">22</text>
<text x="35.3" y="89.7">1</text>
<text x="100.1" y="87.2">21</text>
<text x="101.3" y="89.7">3</text>
<text x="107.1" y="88.3">AGND</text>
<text x="126" y="88.3">PB2(SS/OC1B)</text>
<text x="129.4" y="85.7">PB1(OC1A)</text>
<text x="145.2" y="89.7">15</text>
<text x="145.2" y="87.2">14</text>
<text x="145.2" y="84.6">13</text>
<text x="35.3" y="92.2">2</text>
<text x="35.3" y="94.8">3</text>
<text x="101.3" y="92.2">5</text>
<text x="107.1" y="90.8">GND</text>
<text x="107.1" y="93.3">GND</text>
<text x="124.8" y="90.8">PB3(MOSI/OC2)</text>
<text x="129.8" y="93.3">PB4(MISO)</text>
<text x="130.8" y="95.9">PB5(SCK)</text>
<text x="145.2" y="94.8">17</text>
<text x="145.2" y="92.2">16</text>
<text x="35.3" y="97.3">4</text>
<text x="35.3" y="99.9">5</text>
<text x="35.3" y="102.4">6</text>
<text x="35.3" y="112.6">1</text>
<text x="35.3" y="115.1">2</text>
<text x="35.3" y="117.6">3</text>
<text x="196" y="117.6">1</text>
<text x="35.3" y="120.1">4</text>
<text x="35.3" y="122.7">5</text>
<text x="35.3" y="125.2">6</text>
<text x="70.8" y="125.2">1</text>
<text x="81.7" y="125.2">2</text>
<text x="135" y="125.2">3</text>
<text x="135" y="122.7">4</text>
<text x="196" y="122.7">3</text>
<text x="196" y="120.1">2</text>
<text x="70.8" y="127.8">3</text>
<text x="70.8" y="130.3">5</text>
<text x="81.7" y="127.8">4</text>
<text x="81.7" y="130.3">6</text>
<text x="135" y="130.3">1</text>
<text x="135" y="127.8">2</text>
<text x="35.3" y="135.4">1</text>
<text x="35.3" y="137.9">2</text>
<text x="196" y="137.9">3</text>
<text x="196" y="135.4">2</text>
<text x="196" y="132.8">1</text>
<text x="35.3" y="140.5">3</text>
<text x="35.3" y="143">4</text>
<text x="35.3" y="145.5">5</text>
<text x="35.3" y="148.1">6</text>
<text x="196" y="148.1">1</text>
<text x="196" y="153.2">3</text>
<text x="196" y="150.6">2</text>
<text x="35.3" y="158.2">1</text>
<text x="35.3" y="160.8">2</text>
<text x="124.9" y="160.8">5</text>
<text x="124.9" y="158.2">6</text>
<text x="35.3" y="163.3">3</text>
<text x="35.3" y="165.9">4</text>
<text x="79.2" y="165.9">1</text>
<text x="124.9" y="165.9">3</text>
<text x="124.9" y="163.3">4</text>
<text x="136.3" y="163.3">1</text>
<text x="143.2" y="163.3">2</text>
<text x="196" y="165.9">2</text>
<text x="196" y="163.3">1</text>
<text x="35.3" y="168.4">5</text>
<text x="35.3" y="170.9">6</text>
<text x="79.2" y="170.9">3</text>
<text x="79.2" y="168.4">2</text>
<text x="124.9" y="170.9">1</text>
<text x="124.9" y="168.4">2</text>
<text x="196" y="168.4">3</text>
<text x="196" y="178.6">1</text>
<text x="196" y="183.6">3</text>
<text x="196" y="181.1">2</text>
</g>
<g font-size="1.8" fill="#808080">
<text x="112.4" y="20.5">S1</text>
<text x="219.1" y="39.3">U2</text>
</g>
</svg>
